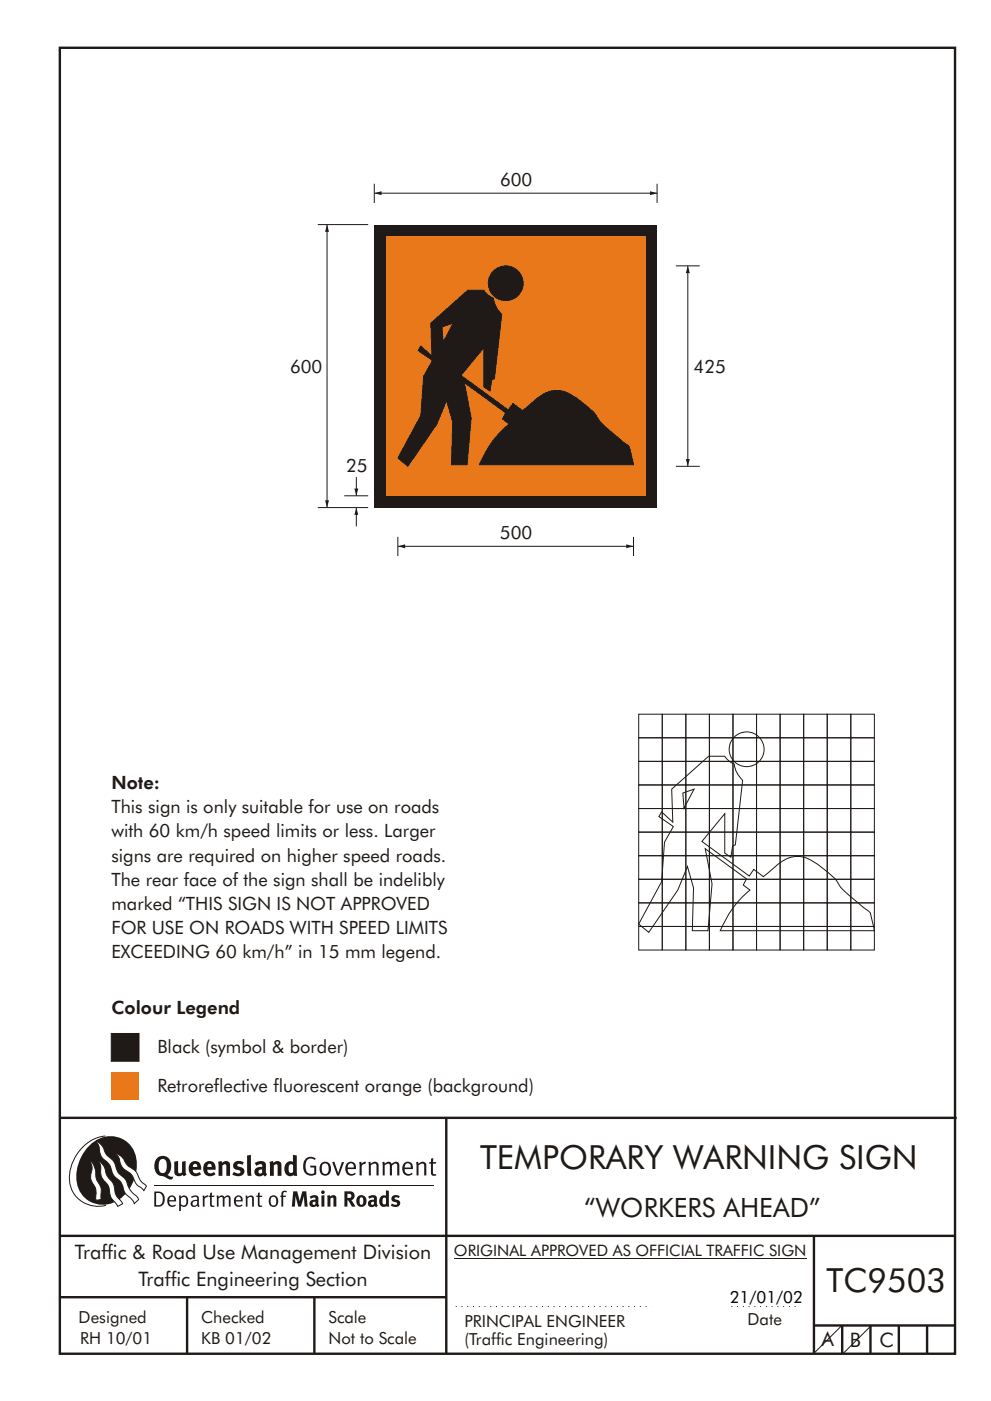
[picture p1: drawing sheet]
<svg xmlns="http://www.w3.org/2000/svg" width="210mm" height="297mm" viewBox="0 0 210 297" stroke-linecap="round" stroke-linejoin="round" font-family="sans-serif">
<path d="M79.4 41h60.1" fill="none" stroke="#1f1a17" stroke-width=".21"/>
<g fill="#1f1a17">
<path d="M79.4 47.6h60v60h-60z"/>
<path d="M137.9 40.5l1.6 .5-1.6 .4 1.6-.4-1.6 .4z" fill-rule="evenodd"/>
<path d="M79.4 41l1.6-.5v.9z" fill-rule="evenodd"/>
</g>
<path d="M81.9 50.1h55v55h-55z" fill="#e8781a"/>
<path d="M79.4 39v4M139.4 39v4M145.9 56.4v42.5" fill="none" stroke="#1f1a17" stroke-width=".21"/>
<g fill="#1f1a17">
<path d="M145.5 97.3h.8l-.4 1.6z" fill-rule="evenodd"/>
<path d="M145.9 56.4l.4 1.5h-.8z" fill-rule="evenodd"/>
</g>
<path d="M143.4 56.4h5.1M143.4 98.9h5.1M84.4 115.8h50" fill="none" stroke="#1f1a17" stroke-width=".21"/>
<g fill="#1f1a17">
<path d="M132.9 115.4l1.5 .4-1.5 .4 1.5-.4-1.5 .4z" fill-rule="evenodd"/>
<path d="M84.4 115.8l1.6-.4v.8z" fill-rule="evenodd"/>
</g>
<path d="M75.6 101.1v4M84.4 113.8v4.1M134.4 113.8v4.1" fill="none" stroke="#1f1a17" stroke-width=".21"/>
<path d="M75.2 103.6h.8l-.4 1.5 .4-1.5-.4 1.5z" fill-rule="evenodd" fill="#1f1a17"/>
<path d="M75.6 107.6v4" fill="none" stroke="#1f1a17" stroke-width=".21"/>
<path d="M75.6 107.6l.4 1.6h-.8z" fill-rule="evenodd" fill="#1f1a17"/>
<path d="M67.4 47.6h10.7M69.4 47.6v60M67.4 107.6h10.7M73 105.1h5.1" fill="none" stroke="#1f1a17" stroke-width=".21"/>
<g fill="#1f1a17">
<path d="M69 106.1h.8l-.4 1.5z" fill-rule="evenodd"/>
<path d="M69.4 47.6l.4 1.6h-.8z" fill-rule="evenodd"/>
</g>
<g fill="#1f1a17" stroke="#1f1a17" stroke-width=".21">
<path d="M103.6 60a3.7 3.7 0 0 0 7.4 0 3.7 3.7 0 0 0-7.4 0zM91.4 68.5l7.8-7h3.5l.9 1.1 1.1 .6 .4 1.6 1.4 1.8-1.6 13.7-.6 .3-.3 2.3-1.3-.8v-8.4l-4.9 5.9 10.1 7.3 .9-1.4 2.1 1.6a26.4 26.4 0 0 1 5.2-3.9 6 6 0 0 1 6.1 1.1l.6 .4a16.7 16.7 0 0 1 3.9 3.7 20.8 20.8 0 0 0 4.9 4.8l1.2 .9a1.56 1.56 0 0 1 .9 1.5l.7 2.9h-32.7a21.6 21.6 0 0 1 6.3-8.6l-1.4-1.1 .7-1.3-8.8-6.4 1.5 7.5-.9 9.9h-3.3l.2-9.1-1.3-4.5-2 5-6.2 9-2.1-1.8 4.9-9 .6-8.4 1.9-3.3-3.1-2.1 .6-1 2.3 2.2zM93.8 69.3l2.4-.8-2.2 4z" fill-rule="evenodd"/>
<path d="M23.6 219.1h5.9v5.9h-5.9z" fill-rule="evenodd"/>
</g>
<g fill="none" stroke="#1f1a17" stroke-width=".21">
<path d="M135.5 156.4h5v5h-5zM135.5 151.4h5v5h-5zM140.5 156.4h5v5h-5zM140.5 151.4h5v5h-5zM145.5 156.4h5v5h-5zM145.5 151.4h5v5h-5zM150.5 156.4h5v5h-5zM150.5 151.4h5v5h-5zM155.5 156.4h5v5h-5zM155.5 151.4h5v5h-5zM160.5 156.4h5v5h-5zM160.5 151.4h5v5h-5z"/>
<path d="M165.5 156.4h5v5h-5zM165.5 151.4h5v5h-5zM170.5 156.4h5v5h-5zM170.5 151.4h5v5h-5zM175.5 156.4h5v5h-5zM175.5 151.4h5v5h-5zM180.5 156.4h5v5h-5zM180.5 151.4h5v5h-5zM135.5 176.4h5v5h-5zM135.5 171.4h5v5h-5zM135.5 166.4h5v5h-5zM135.5 161.4h5v5h-5z"/>
<path d="M140.5 176.4h5v5h-5zM140.5 171.4h5v5h-5zM140.5 166.4h5v5h-5zM140.5 161.4h5v5h-5zM142.5 167.3l7.8-7h3.5l.9 1.1 1.1 .6 .4 1.6 1.4 1.8-1.6 13.7-.6 .3-.3 2.3-1.3-.8v-8.4l-4.9 5.9 10.1 7.3 .9-1.4 2.1 1.6a26.4 26.4 0 0 1 5.2-3.9 6 6 0 0 1 6.1 1.1l.6 .5a16.7 16.7 0 0 1 3.9 3.6 20.8 20.8 0 0 0 4.9 4.8l1.2 .9a1.56 1.56 0 0 1 .9 1.5l.7 2.9h-32.7a21.6 21.6 0 0 1 6.3-8.6l-1.4-1.1 .7-1.3-8.8-6.4 1.5 7.5-.9 9.9h-3.3l.2-9.1-1.2-4.5-2.1 5-6.2 9-2.1-1.8 4.9-9 .6-8.4 1.9-3.3-3.1-2.1 .6-1 2.3 2.2zM144.9 168.1l2.4-.8-2.2 4zM145.5 176.4h5v5h-5zM145.5 171.4h5v5h-5zM145.5 166.4h5v5h-5zM145.5 161.4h5v5h-5zM150.5 176.4h5v5h-5zM150.5 171.4h5v5h-5z"/>
<path d="M150.5 166.4h5v5h-5zM150.5 161.4h5v5h-5zM155.5 176.4h5v5h-5zM155.5 171.4h5v5h-5zM155.5 166.4h5v5h-5zM155.5 161.4h5v5h-5zM160.5 176.4h5v5h-5zM160.5 171.4h5v5h-5zM160.5 166.4h5v5h-5zM160.5 161.4h5v5h-5zM165.5 176.4h5v5h-5zM165.5 171.4h5v5h-5z"/>
<path d="M165.5 166.4h5v5h-5zM165.5 161.4h5v5h-5zM170.5 176.4h5v5h-5zM170.5 171.4h5v5h-5zM170.5 166.4h5v5h-5zM170.5 161.4h5v5h-5zM175.5 176.4h5v5h-5zM175.5 171.4h5v5h-5zM175.5 166.4h5v5h-5zM175.5 161.4h5v5h-5zM180.5 176.4h5v5h-5zM180.5 171.4h5v5h-5z"/>
<path d="M180.5 166.4h5v5h-5zM180.5 161.4h5v5h-5zM135.5 196.4h5v5h-5zM135.5 191.4h5v5h-5zM135.5 186.4h5v5h-5zM135.5 181.4h5v5h-5zM140.5 196.4h5v5h-5zM140.5 191.4h5v5h-5zM140.5 186.4h5v5h-5zM140.5 181.4h5v5h-5zM145.5 196.4h5v5h-5zM145.5 191.4h5v5h-5z"/>
<path d="M145.5 186.4h5v5h-5zM145.5 181.4h5v5h-5zM150.5 196.4h5v5h-5zM150.5 191.4h5v5h-5zM150.5 186.4h5v5h-5zM150.5 181.4h5v5h-5zM155.5 196.4h5v5h-5zM155.5 191.4h5v5h-5zM155.5 186.4h5v5h-5zM155.5 181.4h5v5h-5zM160.5 196.4h5v5h-5zM160.5 191.4h5v5h-5z"/>
<path d="M160.5 186.4h5v5h-5zM160.5 181.4h5v5h-5zM165.5 196.4h5v5h-5zM165.5 191.4h5v5h-5zM165.5 186.4h5v5h-5zM165.5 181.4h5v5h-5zM170.5 196.4h5v5h-5zM170.5 191.4h5v5h-5zM170.5 186.4h5v5h-5zM170.5 181.4h5v5h-5zM175.5 196.4h5v5h-5zM175.5 191.4h5v5h-5z"/>
<path d="M175.5 186.4h5v5h-5zM175.5 181.4h5v5h-5zM180.5 196.4h5v5h-5zM180.5 191.4h5v5h-5zM180.5 186.4h5v5h-5zM180.5 181.4h5v5h-5z"/>
<circle cx="158.4" cy="158.9" r="3.7"/>
</g>
<path d="M23.6 227.4h5.9v5.9h-5.9z" fill="#e8781a"/>
<g fill="none" stroke="#1f1a17" stroke-width=".51">
<path d="M12.7 10.1h189.9v276.9h-189.9zM12.7 237h190.3M94.7 236.9v50.1M12.7 262h190M12.7 275h82M39.7 275v12M66.7 275v12M172.7 262v25M172.7 281h30M178.7 281v6M184.7 281v6M190.7 281v6"/>
<path d="M196.7 281v6"/>
</g>
<path d="M96.7 277h41.5M155.2 277h14" fill="none" stroke="#1f1a17" stroke-width=".21" stroke-dasharray=".2 1" stroke-linecap="butt"/>
<path d="M96.3 266.7h74.7" fill="none" stroke="#1f1a17" stroke-width=".21"/>
<g fill="#1f1a17">
<path d="M64.9 245.6a1.61 1.61 0 0 1 2.1 .1l-.2 .2a1.17 1.17 0 0 0-1.4-.1 1.17 1.17 0 0 0-.6 1.2 1.42 1.42 0 0 0 1.2 1.9l.7-.2v-1.2h-.8l-.1-.4h1.3v1.9a1.82 1.82 0 0 1-2.2-.1 1.82 1.82 0 0 1-.6-2.1l.2-.7z" fill-rule="evenodd"/>
<path d="M68.2 246.6a1.77 1.77 0 0 0 .4 2.6 1.39 1.39 0 0 0 1.4-.5 1.39 1.39 0 0 0 .2-1.5 1.19 1.19 0 0 0-2-.6zM68.5 246.8a.83 .83 0 0 1 1 .1 .83 .83 0 0 1 .2 1 .75 .75 0 0 1-.6 1 .75 .75 0 0 1-.8-.8v-.9z" fill-rule="evenodd"/>
<path d="M70.5 246.4l.4-.1 .8 2.4 .8-2.3h.5l-1.1 2.8h-.4z" fill-rule="evenodd"/>
<path d="M73.6 246.7a1.74 1.74 0 0 0 .5 2.5h.9l.5-.3-.2-.3a.89 .89 0 0 1-1.1 .2 .89 .89 0 0 1-.4-.9h1.7a1.15 1.15 0 0 0-.4-1.4 1.15 1.15 0 0 0-1.5 .2zM74 246.9a.67 .67 0 0 1 .8-.1 .67 .67 0 0 1 .3 .7h-1.3z" fill-rule="evenodd"/>
<path d="M76.2 246.4l.4-.1 .1 .5 .5-.4 .5-.1-.2 .5a.61 .61 0 0 0-.8 .6v1.8h-.4z" fill-rule="evenodd"/>
<path d="M78.1 246.4l.5-.1 .1 .5a.89 .89 0 0 1 .9-.5 .89 .89 0 0 1 .7 .8v2.1h-.4v-2.1l-.1-.3-.3-.1-.8 .4v2.1h-.4z" fill-rule="evenodd"/>
<path d="M81.1 246.4l.4-.1 .1 .4a.83 .83 0 0 1 .8-.4 .83 .83 0 0 1 .7 .5 .86 .86 0 0 1 .9-.5 .86 .86 0 0 1 .7 .8v2.1h-.4l-.1-2.3a.5 .5 0 0 0-.8 0l-.2 .2v2.1h-.5v-2.2l-.4-.3-.7 .4v2.1h-.4z" fill-rule="evenodd"/>
<path d="M85.7 246.7a1.74 1.74 0 0 0 .5 2.5h.9l.5-.3-.2-.3a.89 .89 0 0 1-1.1 .2 .89 .89 0 0 1-.4-.9h1.7a1.15 1.15 0 0 0-.5-1.4 1.15 1.15 0 0 0-1.4 .2zM86 246.9a.67 .67 0 0 1 .9-.1 .67 .67 0 0 1 .3 .7h-1.3z" fill-rule="evenodd"/>
<path d="M88.3 246.4l.4-.1 .1 .5a.89 .89 0 0 1 .9-.5 .89 .89 0 0 1 .7 .8v2.1h-.4v-2.1l-.1-.3-.3-.1-.8 .4v2.1h-.4z" fill-rule="evenodd"/>
<path d="M91.5 245.7l.4-.2v.9h.7l-.2 .3h-.5v2.1l.1 .1h.5l.1 .3a.71 .71 0 0 1-1.2-.5v-2h-.3v-.3h.3z" fill-rule="evenodd"/>
<path d="M37 246.3l.8-.2v2a.46 .46 0 0 0 .2 .7 .46 .46 0 0 0 .6-.3v-2.2l.8-.1v2.3l.2 .6-.6 .3-.2-.3a1.03 1.03 0 0 1-1.2 .2 1.03 1.03 0 0 1-.6-1z" fill-rule="evenodd"/>
<path d="M40.4 246.6a1.64 1.64 0 0 0 0 2.3 1.64 1.64 0 0 0 2.3 .1l-.4-.5a.78 .78 0 0 1-.9 .3 .78 .78 0 0 1-.5-.8h1.8a1.37 1.37 0 0 0-.6-1.6 1.37 1.37 0 0 0-1.7 .2zM41 246.9a.48 .48 0 0 1 .7-.1 .48 .48 0 0 1 .2 .6h-1z" fill-rule="evenodd"/>
<path d="M43.5 246.6a1.65 1.65 0 0 0-.2 2 1.65 1.65 0 0 0 1.9 .7l.5-.3-.3-.5a.78 .78 0 0 1-.9 .3 .78 .78 0 0 1-.5-.8h1.8a1.37 1.37 0 0 0-.6-1.6 1.37 1.37 0 0 0-1.7 .2zM44.1 246.9a.48 .48 0 0 1 .6-.1 .48 .48 0 0 1 .2 .6h-.9z" fill-rule="evenodd"/>
<path d="M46.3 246.4l.7-.3 .1 .4a.95 .95 0 0 1 1-.3 .95 .95 0 0 1 .7 .9v2.2h-.8v-2.3l-.3-.2-.5 .3v2.2h-.8z" fill-rule="evenodd"/>
<path d="M49.7 246.5a1.73 1.73 0 0 1 2-.1l-.2 .6-.6-.2a.42 .42 0 0 0-.6 .3l.2 .2a1.23 1.23 0 0 1 1.4 1 1.47 1.47 0 0 1-2.3 .9l-.3-.1 .3-.6 .7 .3a.47 .47 0 0 0 .7-.3 .87 .87 0 0 0-1-.6l-.4-.2-.1-.4z" fill-rule="evenodd"/>
<path d="M54.1 246.6l.3 .6 .3-.2a.62 .62 0 0 1 .9 0v.4a1.21 1.21 0 0 0-1.3 .3 1.21 1.21 0 0 0-.2 1.4 1.19 1.19 0 0 0 1.7 0l.5 .3 .4-.4-.3-.4v-1.3a.96 .96 0 0 0-1.3-1.1zM55 248.1l.6-.1v.6a.43 .43 0 0 1-.6 .1 .43 .43 0 0 1 0-.6z" fill-rule="evenodd"/>
<path d="M57.2 246.4l.7-.3 .1 .4a.95 .95 0 0 1 1-.3 .95 .95 0 0 1 .7 .9v2.2h-.8v-2.3l-.3-.2-.5 .3v2.2h-.8z" fill-rule="evenodd"/>
<path d="M62.2 244.8v1.6a1.29 1.29 0 0 0-1.4 .1 1.29 1.29 0 0 0-.5 1.3 1.24 1.24 0 0 0 .5 1.4 1.24 1.24 0 0 0 1.5-.1l.1 .2h.7l-.1-4.3zM61.5 246.9h.4l.3 .1v1.5l-.3 .2a.48 .48 0 0 1-.6-.5 1.52 1.52 0 0 1 .2-1.3z" fill-rule="evenodd"/>
<path d="M52.4 245l.8-.2 .2 4.5h-.8l-.1-.2z" fill-rule="evenodd"/>
</g>
<path d="M22.4 240.9a9 9 0 0 0-7.4 10.8 6.2 6.2 0 0 0 7.5 3.9M32.7 251.4h59.4" fill="none" stroke="#1f1a17" stroke-width=".21"/>
<path d="M19.1 242.7a5.7 5.7 0 0 1 6.5-1.4 5.7 5.7 0 0 1 3.4 5.7 8.6 8.6 0 0 1-6.2 8.4 5.7 5.7 0 0 1-6.5-7.1 9.9 9.9 0 0 1 2.8-5.6z" fill-rule="evenodd" fill="#1f1a17"/>
<path d="M24.4 244.6a3.1 3.1 0 0 1 2.3 2.1l.8 .8a3.2 3.2 0 0 1 2 2.3l.4 .7 1.2 1-.6 .9-.2-.3a3.5 3.5 0 0 1-1.9-2 3.8 3.8 0 0 0-2.1-2.2 3.5 3.5 0 0 1-1-2.3zM20.4 242a3.4 3.4 0 0 1 1.9 2.4l.7 .9a3.3 3.3 0 0 1 1.7 2.5 4.4 4.4 0 0 0 1.7 2l.3 .3a6.1 6.1 0 0 0 2.5 3.7l.2 .5-.9 .9a6.1 6.1 0 0 0-1.9-2.2l-.4-.7a3.6 3.6 0 0 0-1.9-2.8l-.6-1.1a3.6 3.6 0 0 0-1.9-2.8 3.7 3.7 0 0 1-.8-2.4zM21 246.2a3.4 3.4 0 0 1 1.5 2.7l.6 .9a3.8 3.8 0 0 1 1.4 3.1l.3 .8 1.2 1.5-1 .6-.5-.8a3.2 3.2 0 0 1-1.3-2.8 4.3 4.3 0 0 0-1.4-2.2 4.7 4.7 0 0 1-.5-2.9zM19.2 246.1a5.1 5.1 0 0 1 1.2 3.7l.3 .7a3.1 3.1 0 0 1 .7 3l.1 .8-1.1 .2-.1-.8a3.5 3.5 0 0 0-.9-3.2 3.6 3.6 0 0 1 .1-2.6z" fill-rule="evenodd" fill="#fff" stroke="#1f1a17" stroke-width=".21"/>
<g fill="#1f1a17">
<path d="M33.4 245.5a2.51 2.51 0 0 0 .4 3.7l.8 .2a2.78 2.78 0 0 0 2 .6l.2-.5h-.6l-.7-.4a2.56 2.56 0 0 0 0-3.8 1.83 1.83 0 0 0-2.1 .2zM34 245.9a.87 .87 0 0 1 1 0 .87 .87 0 0 1 .4 .9v.4a1.17 1.17 0 0 1-.9 1.5h-.3a2.38 2.38 0 0 1-.2-2.8z" fill-rule="evenodd"/>
<path d="M33.1 252.9v2.6a1.12 1.12 0 0 0 1.2-.3 1.12 1.12 0 0 0 .2-1.1l-.1-.6-.3-.4zM32.7 252.6h1.1a1.67 1.67 0 0 1 1.2 1.7 1.67 1.67 0 0 1-1.3 1.5h-1zM36.1 253.9l-.2 .6h1.1a.55 .55 0 0 0-.3-.7 .55 .55 0 0 0-.6 .1zM35.8 253.8a.95 .95 0 0 1 1.2-.2 .95 .95 0 0 1 .4 1.1h-1.5a.72 .72 0 0 0 .4 .8 .72 .72 0 0 0 .9-.1l.1 .2a1.15 1.15 0 0 1-1.5 0 1.15 1.15 0 0 1-.2-1.5zM38.4 254.1v1.2a.7 .7 0 0 0 .9 .1 .7 .7 0 0 0 .2-.9 .61 .61 0 0 0-.4-.7 .61 .61 0 0 0-.7 .3zM38 253.5l.3-.1 .1 .4a.95 .95 0 0 1 1.2-.1 .95 .95 0 0 1 .3 1.1 .92 .92 0 0 1-.5 1 .92 .92 0 0 1-1-.2v1.1l-.4 .1zM40.9 254.9a.5 .5 0 0 0 .2 .7 .5 .5 0 0 0 .7-.3v-.7zM40.5 253.8a1 1 0 0 1 1.7 .2v1.4l.2 .3-.2 .2-.3-.3a.78 .78 0 0 1-1.4-.1 .78 .78 0 0 1 .8-1.1h.5a.58 .58 0 0 0-.3-.7 .58 .58 0 0 0-.7 .3zM43 253.5l.3-.1 .1 .4 .3-.3h.5l-.2 .3a.52 .52 0 0 0-.6 .6v1.4h-.4zM44.6 252.9l.4-.1-.1 .7h.6l-.1 .3h-.5v1.5a.35 .35 0 0 0 .6 .3v.2a.57 .57 0 0 1-.6 .1 .57 .57 0 0 1-.3-.5v-1.6h-.3v-.3h.3zM45.9 253.5l.4-.1 .1 .4 .2-.2a.64 .64 0 0 1 1 .2 .7 .7 0 0 1 .8-.4 .7 .7 0 0 1 .5 .7v1.7h-.4v-1.7l-.2-.3-.7 .3v1.7h-.3v-1.6a.38 .38 0 0 0-.3-.5 .38 .38 0 0 0-.5 .3l-.1 .1v1.7h-.4zM50.2 253.9l-.2 .6h1.1a.55 .55 0 0 0-.2-.7 .55 .55 0 0 0-.7 .1zM49.9 253.8a.95 .95 0 0 1 1.2-.2 .95 .95 0 0 1 .4 1.1h-1.5a.72 .72 0 0 0 .4 .8 .72 .72 0 0 0 .9-.1l.1 .2a1.15 1.15 0 0 1-1.5 0 1.15 1.15 0 0 1-.2-1.5zM52.1 253.5l.3-.1 .1 .4a.72 .72 0 0 1 .8-.4 .72 .72 0 0 1 .6 .7v1.7h-.4v-1.5a.45 .45 0 0 0-.3-.6 .45 .45 0 0 0-.5 .3l-.2 .1v1.7h-.3zM54.7 252.9l.4-.1v.7h.6l-.1 .3h-.5v1.5a.35 .35 0 0 0 .5 .3v.2a.57 .57 0 0 1-.6 .1 .57 .57 0 0 1-.3-.5v-1.6h-.3v-.3h.3zM57.6 253.9l-.2 .7a.65 .65 0 0 0 .3 .9 .65 .65 0 0 0 .8-.3l.1-.1a.93 .93 0 0 0-.7-1.4zM57.3 253.8a1.12 1.12 0 0 1 1.4 0 1.12 1.12 0 0 1 .2 1.4 1.01 1.01 0 0 1-1.2 .7 1.01 1.01 0 0 1-.7-1.2zM59.9 252.6l.5-.2 .5 .2-.2 .2-.3-.1-.3 .2v.6h.6l-.1 .3h-.5v2h-.4v-2h-.2v-.3h.2zM62.2 252.6l-.3 3.2h.7l.1-2.2 .6 2.2h.5l.7-2.2 .1 2.2h.7l-.3-3.2h-.9l-.5 2.1-.5-2.1zM65.7 253.7l.3 .5a.51 .51 0 0 1 .5-.3 .51 .51 0 0 1 .4 .4v.1a.88 .88 0 0 0-1.1 .3 .88 .88 0 0 0 .2 1.1 .9 .9 0 0 0 1.1-.1l.3 .3 .4-.4-.3-.3v-1.1a.87 .87 0 0 0-.4-.8 .87 .87 0 0 0-1 .1zM66.4 254.9l.5-.1v.5l-.1 .1h-.3l-.2-.1zM68.2 253.5v2.3h.6v-2.4zM68.1 252.8a.4 .4 0 0 0 .8 0 .4 .4 0 0 0-.8 0zM69.4 253.5l.1 2.3h.6v-1.7a.33 .33 0 0 1 .4-.2 .33 .33 0 0 1 .2 .4v1.5h.7v-1.7a.75 .75 0 0 0-.6-.7 .75 .75 0 0 0-.8 .3v-.3zM73.1 252.6v3.2h.6v-1.3l.3 .2 .7 1.1h.7l-.9-1.4a.94 .94 0 0 0 .7-1 .94 .94 0 0 0-.9-.8zM73.7 253.1a.51 .51 0 0 1 .7 .1 .51 .51 0 0 1-.1 .8h-.6zM75.9 253.7a1.19 1.19 0 0 0-.1 1.8 1.19 1.19 0 0 0 1.7-.1 1.19 1.19 0 0 0 0-1.6 1.19 1.19 0 0 0-1.6-.1zM76.5 253.9h.2a.99 .99 0 0 1 0 1.5 1.06 1.06 0 0 1-.2-1.5zM78.1 253.7l.3 .5a.51 .51 0 0 1 .5-.3 .51 .51 0 0 1 .4 .4v.1a.88 .88 0 0 0-1.1 .3 .88 .88 0 0 0 .2 1.1 .9 .9 0 0 0 1.1-.1l.3 .3 .4-.4-.2-.3v-1.1a.87 .87 0 0 0-.5-.8 .87 .87 0 0 0-1 .1zM78.9 254.9l.4-.1v.5l-.1 .1h-.3l-.2-.1zM81.9 252.4v1.2a1.2 1.2 0 0 0-1.4 .5 1.2 1.2 0 0 0 .2 1.5l.5 .3 .8-.2v.1h.6l-.1-3.3zM81.4 254l.5 .1-.1 1.2a.46 .46 0 0 1-.5 0 .46 .46 0 0 1-.2-.6zM83.3 253.6a.79 .79 0 0 0-.2 1 .79 .79 0 0 0 1 .3 .33 .33 0 0 1 0 .5 .33 .33 0 0 1-.5 0l-.5-.2-.2 .4a1.15 1.15 0 0 0 1.2 .3 1.15 1.15 0 0 0 .8-1 1.49 1.49 0 0 0-1.2-.7 .4 .4 0 0 1 .3-.4 .4 .4 0 0 1 .4 .1l.2 .1 .2-.4a1.47 1.47 0 0 0-1.5 0z" fill-rule="evenodd"/>
</g>
<path d="M178.6 281l-5.9 5.9M184.9 281l-6 5.9" fill="none" stroke="#1f1a17" stroke-width=".21"/>
<g font-size="7.1" fill="#1f1a17">
<text x="101.9" y="247.8">TEMPORARY WARNING SIGN</text>
<text x="175.4" y="274">TC9503</text>
</g>
<text font-size="5.6" fill="#1f1a17" x="123.9" y="258">“WORKERS AHEAD”</text>
<g font-size="4.2" fill="#1f1a17">
<text x="15.9" y="267">Traffic &amp; Road Use Management Division</text>
<text x="29.4" y="272.6">Traffic Engineering Section</text>
<text x="174.3" y="285.4">A</text>
<text x="180.3" y="285.6">B</text>
<text x="186.6" y="285.6">C</text>
</g>
<g font-size="3.9" fill="#1f1a17">
<text x="106.1" y="39.4">600</text>
<text x="61.5" y="79">600</text>
<text x="147.2" y="79">425</text>
<text x="73.4" y="100.1">25</text>
<text x="106.1" y="114.3">500</text>
<text x="23.6" y="167.3">Note:</text>
<text x="23.6" y="172.4">This sign is only suitable for use on roads</text>
<text x="23.6" y="177.5">with 60 km/h speed limits or less. Larger</text>
<text x="23.6" y="182.7">signs are required on higher speed roads.</text>
<text x="23.6" y="187.8">The rear face of the sign shall be indelibly</text>
<text x="23.6" y="192.9">marked “THIS SIGN IS NOT APPROVED</text>
<text x="23.6" y="198">FOR USE ON ROADS WITH SPEED LIMITS</text>
<text x="23.6" y="203.1">EXCEEDING 60 km/h” in 15 mm legend.</text>
<text x="23.6" y="215">Colour Legend</text>
<text x="33.4" y="223.3">Black (symbol &amp; border)</text>
<text x="33.4" y="231.6">Retroreflective fluorescent orange (background)</text>
</g>
<text font-size="3.6" x="154.8" y="276.2">21/01/02</text>
<g font-size="3.5" fill="#1f1a17">
<text x="16.7" y="280.5">Designed</text>
<text x="42.7" y="280.5">Checked</text>
<text x="69.7" y="280.5">Scale</text>
<text x="98.5" y="281.4">PRINCIPAL ENGINEER</text>
<text x="158.6" y="281">Date</text>
<text x="17" y="284.9">RH 10/01</text>
<text x="42.7" y="284.9">KB 01/02</text>
<text x="69.7" y="285">Not to Scale</text>
<text x="98.5" y="285.1">(Traffic Engineering)</text>
</g>
<text font-size="3.4" fill="#1f1a17" x="96.3" y="266.3">ORIGINAL APPROVED AS OFFICIAL TRAFFIC SIGN</text>
</svg>
